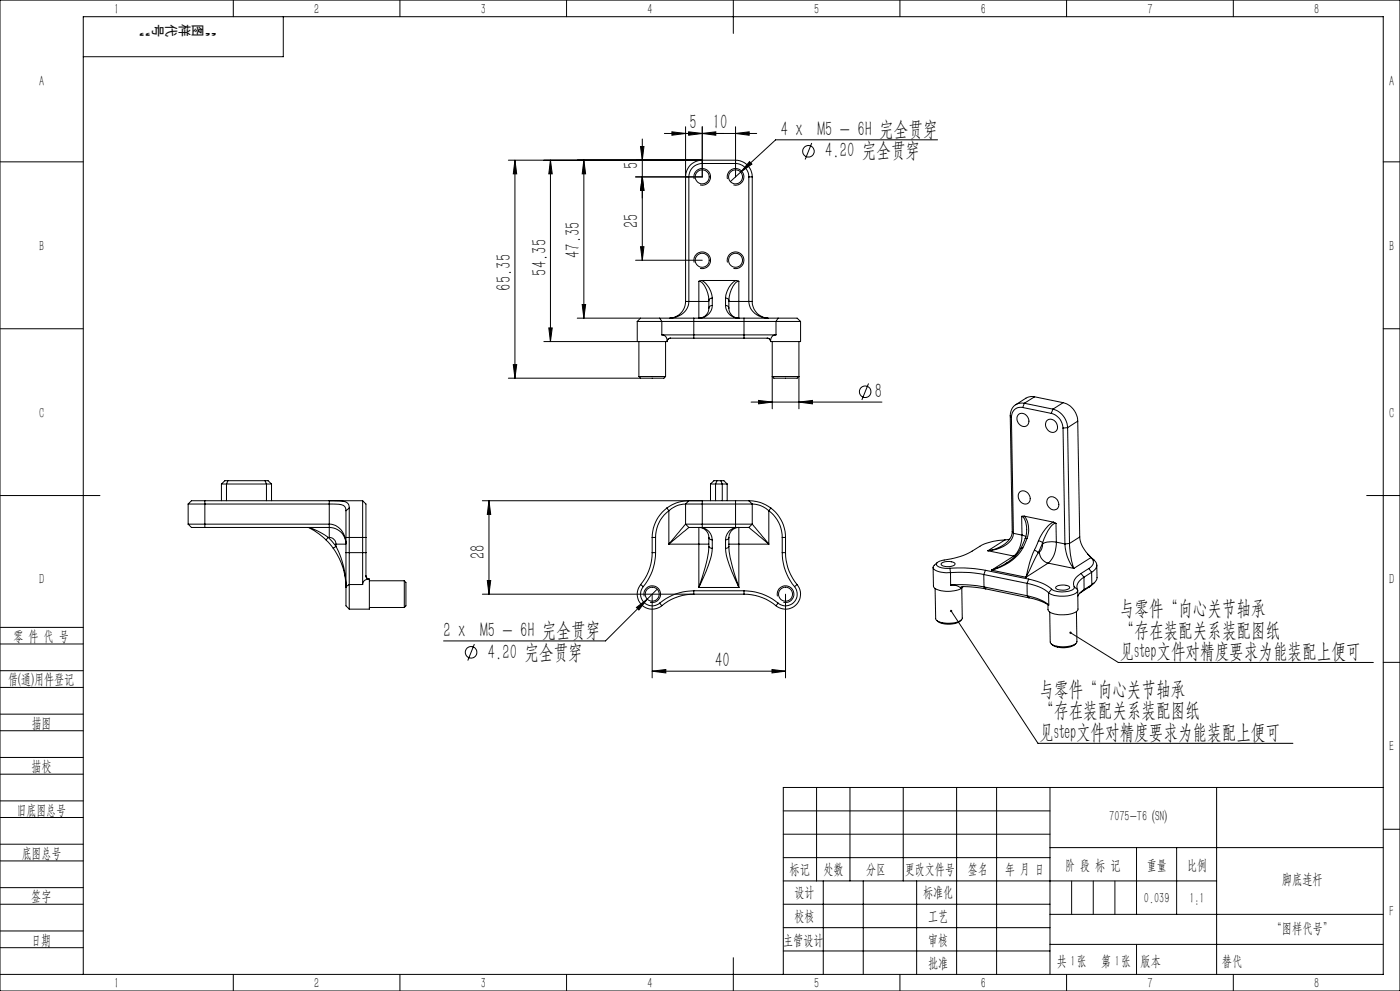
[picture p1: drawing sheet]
<svg xmlns="http://www.w3.org/2000/svg" width="420mm" height="297mm" viewBox="0 0 420 297" stroke-linecap="round" stroke-linejoin="round" font-family="sans-serif">
<g fill="none" stroke="#000" stroke-width=".3">
<path d="M0 0h420v297h-420zM70 0v5M85 5v12h-60M120 0v5M170 0v5M220 0v10M270 0v5M320 0v5M370 0v5M201.6 39.5l4.1 .5-4.1 .5zM205.7 38v52.3M206.6 39.5l4.1 .5-4.1 .5z"/>
<path d="M210.7 38v15h-20M220.7 38v15M0 48.5h25M152.5 48h68.2a5 5 0 0 1 5 5M154.5 48l.5 4.1h-1zM154.5 48v65.3M165.1 48v54.4M165.1 48l.6 4.1h-1.1zM175.2 48l.5 4.1h-1zM175.2 48v47.4M192.2 43.9h1l-.5 4.1zM192.7 53l.5 4.1h-1z"/>
<path d="M192.7 41.7v36.3M208.2 53.7a2.5 2.5 0 0 1 2.2-3.2 2.5 2.5 0 0 1 2.7 2.7 2.5 2.5 0 0 1-3.1 2.2M210.7 40l4-.5v1zM210.7 48a4.9 4.9 0 0 0-5 5M218.3 53.7a2.49 2.49 0 0 1 2.2-3.2 2.49 2.49 0 0 1 2.6 2.7 2.49 2.49 0 0 1-3.1 2.2M220.7 40l4.1-.5v1zM224.6 53a3.9 3.9 0 0 0-3.9-4h-10a4 4 0 0 0-4 4v37.3a5.5 5.5 0 0 1-5.8 5.1 5 5 0 0 0 4.8-5.1M224.6 53v37.3a5.5 5.5 0 0 0 5.8 5.1 5 5 0 0 1-4.7-5.1M224.6 53h1.1M224.9 48.4l.7 .8-3.4 2.4zM225.7 53v37.3M227 40h-27.7"/>
<path d="M243.5 42.9l-2 4.9M281.3 41.9h-48.6l-13.6 12.5M415 48.5h5M190.7 78h20M192.2 73.9h1l-.5 4.1zM208.2 78.7a2.51 2.51 0 0 1 2.2-3.2 2.51 2.51 0 0 1 2.8 2.7 2.51 2.51 0 0 1-3.2 2.2M218.3 78.7a2.5 2.5 0 0 1 2.2-3.2 2.5 2.5 0 0 1 2.7 2.7 2.5 2.5 0 0 1-3.2 2.2M0 98.5h25M164.6 98.3h1.1l-.6 4.1zM173.2 95.4h19M174.7 91.3h1l-.5 4.1zM191.2 96.3h7.3"/>
<path d="M191.2 96.3v6.1M192.2 95.4h5.7M192.2 95.4l-1 .9M197.9 95.4h10.2M197.9 95.4l.6 .9M198.5 96.3h34.3M198.5 96.3v4.1M205.7 90.3h4M208.1 95.4h15.1M208.1 95.4v5.9M209.7 90.3v5.1M209.7 90.3h3"/>
<path d="M209.7 84.3h.2a6.1 6.1 0 0 1 2.8 5.8M209.7 84.3v6M210.5 84.1a6.8 6.8 0 0 1 3.2 5.3M210.5 84.1l-.8 .2M210.5 84.1h10.3M212.7 92.4a2.99 2.99 0 0 1-3 3M212.7 90.1v2.3M213.7 91.5a.99 .99 0 0 0-1 .9M213.7 91.5a4 4 0 0 1-4 3.9M213.7 89.4v2.1M213.7 89.4a.96 .96 0 0 0-1 .7M217.7 89.4v2.1"/>
<path d="M217.7 91.5a3.9 3.9 0 0 0 4 3.9M217.7 91.5a.92 .92 0 0 1 1 .9M217.7 89.4a.88 .88 0 0 1 1 .7M218.7 92.4a3.1 3.1 0 0 0 3 3M218.7 90.1v2.3M218.7 90.3h3M220.8 84.1a6.6 6.6 0 0 0-3.1 5.3M220.8 84.1l.9 .2M221.7 90.3v5.1M221.7 84.3l-1 .4a8.4 8.4 0 0 0-2 5.4M221.7 84.3v6M221.7 90.3h4"/>
<path d="M223.2 95.4h10.2M223.2 95.4v5.9M232.8 96.3h7.4M232.8 96.3v4.1M233.4 95.4h5.7l1.1 .9M233.4 95.4l-.6 .9M240.2 96.3v6.1h-9M415 98.5h5M152.5 113.3h39.7M154 109.3h1l-.5 4zM163.2 102.4h28M191.2 102.4h9"/>
<path d="M191.7 112.9h8M191.7 112.9l.5 .4M191.7 102.4v10.5M198.5 100.4l.8 .1 .5 .5 .4 1.4M198.5 100.4h34.3M199.7 112.9a1.99 1.99 0 0 1-2.1 .4h-5.4M199.7 102.4v10.5M201.1 101.3h7M201.1 101.3l-.7 .3-.2 .8M201.2 101.3a.96 .96 0 0 0-1 1M208.1 101.3h15.1M223.2 101.3h7"/>
<path d="M230.2 101.3a1.02 1.02 0 0 1 1 1M230.2 101.3l.8 .4 .2 .7M231.7 112.9h8l-.6 .4h-5.4a1.96 1.96 0 0 1-2-.4zM231.7 102.4v20.1M232.8 100.4l-1.1 .3-.4 .6-.1 1.1M239.7 102.4v20.1M260.6 114.9l-2 5M310.4 118.9l-1.2-.1-1 .3-3.5 2.2M310.4 118.9l-3.1 2M310.4 118.9l8.5 1.8M225.3 120.5h39.3M227.6 120l4.1 .5-4.1 .5z"/>
<path d="M239.7 120.5l4-.5v1zM303.1 124.6l.3 .5M303.1 124.6l.6 34.7M303.4 125.1l.6 34.7M305.6 124.1a2.08 2.08 0 0 1 2.7 .9 2.08 2.08 0 0 1-.6 2.8 2.23 2.23 0 0 1-2.3-1.2 2.23 2.23 0 0 1 .2-2.5zM306.8 122.1a2.78 2.78 0 0 0-3.4 3M306.8 122.1l8.6 1.8M307.3 120.9a3.5 3.5 0 0 0-4.2 3.7M307.3 120.9l8.6 1.7M307.3 120.9l-.5 1.2M314 126.1a2.11 2.11 0 0 1 2.7 .4 2.11 2.11 0 0 1 .1 2.7 2.15 2.15 0 0 1-2.5-.3 2.15 2.15 0 0 1-.5-2.5zM315.4 123.9a4.7 4.7 0 0 1 3.5 4.4"/>
<path d="M315.9 122.6a6 6 0 0 1 4.4 5.6M315.9 122.6l-.5 1.3M318.9 128.3l.6 34.7M318.9 120.7a5.8 5.8 0 0 1 4.4 5.5M318.9 120.7l-3 1.9M320.3 128.2l-1.4 .1M320.3 128.2l.6 34.7M323.3 126.2l-3 2M323.3 126.2l.6 34.7M0 148.5h30M56.4 151.1h44.4a2.76 2.76 0 0 1 2.9 1.3l.1 .7M56.4 157.1h42.4a5.4 5.4 0 0 1 5 5.7"/>
<path d="M56.4 157.1l1 1h4.1M56.4 151.1v6M61.5 150.1h-4.1l-1 1M61.5 150.1h47.3M61.5 158.1h37.3M61.5 150.1v8M66.4 145.1h15.1M66.4 145.1l1.1-1h12.9l1.1 1M66.4 145.1v5M68.4 144.1l-.5 1v5M79.5 144.1l.4 1v5M81.5 145.1v5"/>
<path d="M92.5 158.1a18.9 18.9 0 0 1 5.3 3.7M92.7 158.1a22.2 22.2 0 0 1 5.8 3M98.8 158.1a4.9 4.9 0 0 1 5 4.7M98.8 158.1v3M103.8 153.1v8M104.8 152.3v22.9M104.8 152.3a2.08 2.08 0 0 0-2.6-2.2h-3.4v8M104.8 152.3l-1 .8M108.8 150.1v25.1M108.8 150.1l1 1v10M144.7 150.1h76M146.7 150.1l.5 4.1h-1z"/>
<path d="M146.7 150.1v28M200.1 152.3a11 11 0 0 0-4.4 8.8M200.1 152.3l.6 .8M200.7 153.1a10.1 10.1 0 0 0-4 8M200.7 153.1v10M205.7 151.1h20M205.7 157.1h20M205.7 157.1l-5 6M205.7 151.1h-.7a7.3 7.3 0 0 0-4.3 2M205.7 151.1v6M205.7 157.1l1 1M206.7 150.1h4v8"/>
<path d="M206.7 158.1h4M206.7 158.1l-6 5M206.7 150.1h-.6a10.8 10.8 0 0 0-6 2.2M206.7 150.1l-1 1M210.5 158.1l.5 .1a3.8 3.8 0 0 1 2.7 3.6M210.7 158.1h10M213.1 145.1h5.1M213.1 145.1l1.1-1h3l1 1M213.1 145.1v5M215.1 144.1l-.4 1v5M216.3 144.1l.4 1v5M218.2 145.1v5"/>
<path d="M220.7 150.1h3.9M220.7 158.1h3.9M220.7 150.1v8M220.8 158.1a3.8 3.8 0 0 0-3.1 3.7M224.6 158.1l6 5M224.6 150.1h.6a10.6 10.6 0 0 1 6 2.2M224.6 150.1l1.1 1M225.7 157.1l4.9 6M225.7 151.1a7.4 7.4 0 0 1 4.9 2M225.7 151.1v6M225.7 157.1l-1.1 1M230.6 153.1a10 10 0 0 1 4.1 8"/>
<path d="M230.6 153.1v10M231.2 152.3a11 11 0 0 1 4.5 8.8M231.2 152.3l-.6 .8M303.7 159.3a6.3 6.3 0 0 1-5 5.2l-2.3 .6M303.7 159.3l.3 .5M304 159.8a5.2 5.2 0 0 1-3.8 4.3l-1.3 .5-2.5 .5M304 159.8l2.6 .6M305.8 147.6a2.11 2.11 0 0 1 2.7 .4 2.11 2.11 0 0 1 .1 2.7 2.16 2.16 0 0 1-2.6-.5 2.16 2.16 0 0 1-.2-2.6zM306.5 154.8a4 4 0 0 1 1.5 4.1l-.4 2.5M306.5 154.8l.1 5.6M307.3 154.7a6.6 6.6 0 0 1 .8 6.7M307.3 154.7l-.8 .1"/>
<path d="M307.3 154.7l8.8 1.8M314.4 149.3a2.11 2.11 0 0 1 2.5 .2 2.11 2.11 0 0 1 .6 2.4 1.67 1.67 0 0 1-1.5 .9 1.67 1.67 0 0 1-1.5-1l-.5-1.1zM316.1 156.5a10.3 10.3 0 0 0-4.6 5.6M316.1 156.5l.7 .4M316.8 156.9h-.6l-1.1 1.1-1.3 2.3-1 2.4M316.8 156.9l.1 5.6M410 148.5h10M97.8 161.8l2.2 2.5M98.5 161.1l-.7 .7M98.5 161.1l2.3 2.7M98.5 161.1h.3M98.8 161.1a2.05 2.05 0 0 1 2 2"/>
<path d="M100.8 163.8l-.8 .5M100.8 163.8a25.7 25.7 0 0 1 3 12.3 19.9 19.9 0 0 0-3.8-11.8M100.8 163.1h3M100.8 163.1v.7M103.8 175.8v5.8l1 1M103.8 165.6v10.2M103.8 161.1h6M103.8 165.6h6M103.8 161.1v4.5M104.8 175.2v7.4M104.8 175.2h4M104.8 175.2l-1 .6"/>
<path d="M109.8 172.6a.97 .97 0 0 0 .9 1M109.8 165.6v7M109.8 172.6l.4 .8 .6 .2M109.8 161.1v4.5M110.8 173.6l-1.5 .4-.5 1.2M110.8 173.6v9h-6M110.8 174.1h10.5M121.3 174.1a2.66 2.66 0 0 1 .5 2.4v3.4a2.12 2.12 0 0 1-.5 2.2M121.3 174.1v8M144.7 178.1h78.5M146.2 174h1l-.5 4.1zM192.2 175.2a4.5 4.5 0 0 0 .3 6 4.5 4.5 0 0 0 6 .3"/>
<path d="M192.2 175.2l.8 .6M193 175.8a3.5 3.5 0 0 0 .2 4.7 3.5 3.5 0 0 0 4.7 .3M193.3 178.7a2.49 2.49 0 0 1 2.1-3.1 2.49 2.49 0 0 1 2.7 2.7 2.49 2.49 0 0 1-3.1 2.2M195.7 178.1v25.1M195.7 165.6a14.9 14.9 0 0 1-3.5 9.6M195.7 161.1v4.5M195.7 161.1h1M195.7 165.6h1M196.7 165.6a15.8 15.8 0 0 1-3.7 10.2M196.7 161.1v4.5M197.1 176.6l-15.5 15.5h-48.5M200.7 163.1h9"/>
<path d="M208.1 177.1a15.8 15.8 0 0 0-10.2 3.7M208.1 177.1v1a15.1 15.1 0 0 0-9.6 3.4M208.1 177.1h15.1M209.7 163.1h3M209.7 176.1h12M209.7 163.1v13M212.7 161.1a.96 .96 0 0 0 1 .7M212.7 161.1a2.9 2.9 0 0 0-3-3v5M212.7 161.1v2.7M212.7 163.8l.1 .3 .9 .2M212.7 163.8a48.6 48.6 0 0 1-3 12.3M213.7 164.3a34 34 0 0 1-4 11.8"/>
<path d="M213.7 161.8v2.5M217.7 161.8v2.5M217.7 164.3a34.8 34.8 0 0 0 4 11.8M218.7 161.1a2.95 2.95 0 0 1 3-3v5M218.7 161.1a.88 .88 0 0 1-1 .7M218.7 161.1v2.7M218.7 163.8l-.2 .3-.8 .2M218.7 163.1h3M218.7 163.8a49.6 49.6 0 0 0 3 12.3M221.7 163.1h8.9M221.7 163.1v13M223.2 177.1a16 16 0 0 1 10.2 3.7"/>
<path d="M223.2 178.1a15.1 15.1 0 0 1 9.6 3.4M223.2 177.1v1M233.3 178.7a2.49 2.49 0 0 1 2.1-3.1 2.49 2.49 0 0 1 2.7 2.7 2.49 2.49 0 0 1-3.1 2.2M234.7 165.6a15.8 15.8 0 0 0 3.7 10.2M234.7 161.1v4.5M234.7 161.1h1M234.7 165.6h1M235.7 178.1v25.1M235.7 165.6a14.9 14.9 0 0 0 3.4 9.6M235.7 161.1v4.5M238.4 175.8a3.5 3.5 0 0 1-.3 4.7 3.5 3.5 0 0 1-4.7 .3M239.1 175.2a4.5 4.5 0 0 1-.2 6 4.5 4.5 0 0 1-6.1 .3"/>
<path d="M239.1 175.2l-.7 .6M279.9 170.1l.1 5.5a2.91 2.91 0 0 0 2.9 1.5l1.7 .1a8.4 8.4 0 0 0 3.8-.8M281.2 168.6l-.9 .8a.84 .84 0 0 0-.4 .9 .84 .84 0 0 0 .7 .6 8.5 8.5 0 0 0 4.6 .7M282.5 168.8a3.8 3.8 0 0 1 4 .1 2.49 2.49 0 0 1-3 .9l-1-.4zM285 170.3a41.4 41.4 0 0 1 10.6 .6M285 170.3l.2 1.3M285.2 171.6a37.8 37.8 0 0 1 9.9 .6M285.2 171.6v3.7M285.2 175.3a38 38 0 0 1 10 .6M285.2 175.3l1.5 .1 1.7 1M288.4 176.4l-.1-.4 .6-.2 3.6 .2 3.2 .5M288.5 176.2l.2 9a2.9 2.9 0 0 1-2.9 1.5l-.5 .1a4.7 4.7 0 0 1-4.6-1.3l-.2-9.1"/>
<path d="M289 175.8l-.6 .6M295.1 172.2l13 2.6M295.1 172.2l.1 3.7M295.2 175.9l13 2.6M295.2 175.9l.5 .6M295.6 170.9l13 2.7M295.6 170.9l-.5 1.3M295.7 176.5l13 2.7M296.4 165.1l7.7 1.5M297.5 170.9l10.3 2.1M301.5 161.8a16.6 16.6 0 0 0-7.5 1.9l-2.4 1.5a28 28 0 0 1-9.7 3 .85 .85 0 0 0-.9 .5 .85 .85 0 0 0 .4 1.1 6.5 6.5 0 0 0 3.6 .5M301.5 161.8l-5.1 3.3"/>
<path d="M302.9 161.6l-1.4 .2M304.1 166.6l.5 .1M304.1 166.6l-6.6 4.3M306.3 164.3a15.6 15.6 0 0 1-8.8 6.6M306.6 160.4a8.1 8.1 0 0 1-2.5 6.2M306.6 160.4l1.2 .4M306.8 164.2a14.8 14.8 0 0 1-9.3 6.7M306.8 164.2l-.5 .1M307.6 161.4l-1.3 2.9M308.1 174.8a13.3 13.3 0 0 1 6.5 2.9M308.1 161.4l-1.3 2.8M308.1 161.4h-.5"/>
<path d="M308.1 174.8l.1 3.7M308.2 178.5l.5 .7M308.6 173.6a13.6 13.6 0 0 1 6.9 3M308.6 173.6l-.5 1.2M308.7 179.2l2.9 .7 2.8 1.4M310.3 164.9a37.1 37.1 0 0 0-2.5 8.1M310.3 164.9l1.2 .8M311.5 165.7l-3.7 7.3M311.5 162.1l-1.2 2.8M311.5 162.1l1.3 .6M311.8 165.4a3.5 3.5 0 0 0 2.6 3.4M311.8 165.4l-.3 .3"/>
<path d="M312.8 162.7l-1.3 3M312.8 162.7v.2M312.8 162.9a3.3 3.3 0 0 1-1 2.5M314.4 168.8l-6.6 4.2M314.4 168.8l7.8 1.6M314.6 177.7v3.7a13 13 0 0 0-6.4-2.9M315.5 176.6l-.9 1.1M316.7 176a3.6 3.6 0 0 1 4.2 0 2.49 2.49 0 0 1-3 .8l-1.1-.4zM316.9 162.5a7.8 7.8 0 0 1-2.5 6.3M316.9 162.5l-.9-.1a5.4 5.4 0 0 0-3.2 .5M316.9 162.5l2.6 .5M319.5 163a12.4 12.4 0 0 0 2.7 7.4"/>
<path d="M320.9 162.9a25.1 25.1 0 0 0 1.3 7.5M320.9 162.9l-1.4 .1M322.3 175.9a1.49 1.49 0 0 1-1.7 1.3 6.9 6.9 0 0 1-5.1-.6M322.3 175.9l1 .8M323.3 176.7a1.47 1.47 0 0 1-1.6 1.6l-2.6 .4a6.6 6.6 0 0 1-4.5-1M323.3 176.9l.1 5.6a3.1 3.1 0 0 1-3.1 1.7h-.6a6.5 6.5 0 0 1-5.2-1.1l-.1-2M323.9 160.9a9.5 9.5 0 0 0 3.4 6.2M323.9 160.9l-3 2M324.3 171.9a3.3 3.3 0 0 0-2 4M324.3 171.9l.9 1.1M324.4 177.4l-.5 .4M325.2 173a3.1 3.1 0 0 0-1.9 3.7"/>
<path d="M325.2 173v3.7M325.2 176.7l-1 .8-.8 1.1M325.2 176.7l-.8 .7M326.3 166l1.9 1.9M326.6 170.4l-2.3 1.5M326.6 170.4l.9 1.1M326.7 176l-2.3 1.4M327.3 167.1a1.85 1.85 0 0 1 .7 1.8 1.85 1.85 0 0 1-1.4 1.5M327.3 167.1l-5.1 3.3M327.3 167.1l.9 .8M327.5 171.5l-2.3 1.5M327.5 171.5l.1 3.7"/>
<path d="M327.6 175.2l-2.4 1.5M327.6 175.2l-.9 .8M328.2 167.9a1.93 1.93 0 0 1-.3 3.3l-.4 .3M328.2 174.7l-1.5 1.3M329 169.4v4.2l-.6 1-.8 .6M0 193h25M0 188h25M110.8 182.1h10.5M142.3 193l-2 5M190.9 182.1l3.3-2.5-2.5 3.2zM197.9 180.8l.6 .7M233.4 180.8l-.6 .7"/>
<path d="M285.3 183.1l26.1 39.7h76.5M288.4 185.8a6.3 6.3 0 0 1-7.4 .1M321.1 189.6l14.4 8.9h76.5M322.8 192.9a6.3 6.3 0 0 1-7.4 .1M322.9 183.3l.2 9a2.91 2.91 0 0 1-2.9 1.5h-.5a4.7 4.7 0 0 1-4.6-1.3l-.2-9.1M415 198.5h5M0 206h25M0 201h25M0 219h25M0 214h25M195.7 201.2l4-.5v1zM195.7 201.2h40"/>
<path d="M231.6 200.7l4.1 .5-4.1 .5zM0 232h25M0 227h25M245 236v28M255 236v28M271 236v28M287 236v56M299 236v56M315 236v56M365 236v56M415 236h-180v56M0 245h25"/>
<path d="M0 240h25M0 258h25M0 253h25M235 243h80M235 250h80M235 257h80M315 254h100M341 254v20M353 254v20M415 248.5h5M0 271h25M0 266h25"/>
<path d="M0 279h25M235 271h80M235 264h130M235 278h80M247 264v28M259 264v28M275 264v28M315 274h100M0 284h25M0 292h415v-287h-390v287M70 292v5M120 292v5"/>
<path d="M170 292v5M220 287v10M235 285h80M270 292v5M315 283h100M320 292v5M370 292v5"/>
<circle cx="210.7" cy="53" r="2.1"/>
<circle cx="220.7" cy="53" r="2.11"/>
<circle cx="242.5" cy="45.3" r="1.73"/>
<circle cx="210.7" cy="78" r="2.1"/>
<circle cx="220.7" cy="78" r="2.11"/>
<circle cx="259.6" cy="117.4" r="1.74"/>
<circle cx="195.7" cy="178.1" r="2.11"/>
<circle cx="235.7" cy="178.1" r="2.11"/>
<circle cx="141.3" cy="195.5" r="1.73"/>
</g>
<path d="M321.5 264v10M328 264v10M334.5 264v10M341 283v9" fill="none" stroke="#0a0605" stroke-width=".3"/>
<g fill="#000">
<path d="M192.7 53l.5 4.1h-1zM192.2 43.9h1l-.5 4.1z"/>
<path d="M192.7 53l.5 4.1h-1zM192.2 73.9h1l-.5 4.1zM175.2 48l.5 4.1h-1zM174.7 91.3h1l-.5 4.1zM165.1 48l.6 4.1h-1.1zM164.6 98.3h1.1l-.6 4.1zM154.5 48l.5 4.1h-1zM154 109.3h1l-.5 4z"/>
<path d="M210.7 40l4-.5v1zM201.6 39.5l4.1 .5-4.1 .5z"/>
<path d="M227.6 120l4.1 .5-4.1 .5zM239.7 120.5l4-.5v1z"/>
<path d="M146.2 174h1l-.5 4.1zM146.7 150.1l.5 4.1h-1z"/>
<path d="M190.9 182.1l.8 .7 2.5-3.2zM224.9 48.4l-2.7 3.2 3.4-2.4zM206.6 39.5l4.1 .5-4.1 .5zM220.7 40l4.1-.5v1z"/>
<path d="M320.9 189.4a.34 .34 0 0 0 .2 .6 .34 .34 0 0 0 .4-.4 .34 .34 0 0 0-.6-.2l.2 .2zM285.1 182.9a.35 .35 0 0 0 .2 .5 .35 .35 0 0 0 .4-.4 .35 .35 0 0 0-.5-.2l.1 .3z"/>
<path d="M195.7 201.2l4-.5v1zM231.6 200.7l4.1 .5-4.1 .5z"/>
</g>
<g font-size="6.3">
<text x="206.9" y="38.7">5</text>
<text x="213.8" y="38.7">10</text>
<text x="234.3" y="40.7">4 x M5 - 6H 完全贯穿</text>
<text x="247.6" y="47.2">4.20 完全贯穿</text>
<text x="191.4" y="50.6" transform="rotate(-90 191.4 50.6)">5</text>
<text x="191.4" y="68.4" transform="rotate(-90 191.4 68.4)">25</text>
<text x="173.9" y="77.3" transform="rotate(-90 173.9 77.3)">47.35</text>
<text x="163.9" y="82.6" transform="rotate(-90 163.9 82.6)">54.35</text>
<text x="153.3" y="87.1" transform="rotate(-90 153.3 87.1)">65.35</text>
<text x="262.4" y="119.3">8</text>
<text x="145.5" y="167.7" transform="rotate(-90 145.5 167.7)">28</text>
<text x="336" y="184.3">与零件“向心关节轴承</text>
<text x="133.1" y="190.8">2 x M5 - 6H 完全贯穿</text>
<text x="336" y="190.8">“存在装配关系装配图纸</text>
<text x="146.4" y="197.4">4.20 完全贯穿</text>
<text x="336" y="197.3">见step文件对精度要求为能装配上便可</text>
<text x="214.6" y="199.9">40</text>
<text x="311.9" y="208.5">与零件“向心关节轴承</text>
<text x="311.9" y="215">“存在装配关系装配图纸</text>
<text x="311.9" y="221.5">见step文件对精度要求为能装配上便可</text>
</g>
<g font-size="4.4">
<text x="34.2" y="4.1">1</text>
<text x="94.2" y="4.1">2</text>
<text x="144.2" y="4.1">3</text>
<text x="194.2" y="4.1">4</text>
<text x="244.2" y="4.1">5</text>
<text x="294.2" y="4.1">6</text>
<text x="344.2" y="4.1">7</text>
<text x="394.2" y="4.1">8</text>
<text x="11.7" y="25.9">A</text>
<text x="416.7" y="25.9">A</text>
<text x="11.7" y="75.1">B</text>
<text x="416.7" y="75.1">B</text>
<text x="11.7" y="125.1">C</text>
<text x="416.7" y="125.1">C</text>
<text x="11.7" y="175.1">D</text>
<text x="416.7" y="175.1">D</text>
<text x="4" y="192">零 件 代 号</text>
<text x="2.5" y="205.1">借(通)用件登记</text>
<text x="9.5" y="218.1">描图</text>
<text x="416.7" y="225.1">E</text>
<text x="9.5" y="231.1">描校</text>
<text x="5" y="244.2">旧底图总号</text>
<text x="332.8" y="246.2">7075-T6 (SN)</text>
<text x="6.5" y="257.2">底图总号</text>
<text x="236.9" y="261.9">标记</text>
<text x="247.1" y="261.9">处数</text>
<text x="259.9" y="261.9">分区</text>
<text x="271.5" y="261.9">更改文件号</text>
<text x="290.4" y="261.9">签名</text>
<text x="301.5" y="261.9">年 月 日</text>
<text x="319.5" y="260.6">阶 段 标 记</text>
<text x="344" y="260.6">重量</text>
<text x="356.1" y="260.6">比例</text>
<text x="238.3" y="268.9">设计</text>
<text x="276.9" y="268.9">标准化</text>
<text x="384.6" y="264.8">脚底连杆</text>
<text x="9.4" y="270.1">签字</text>
<text x="343.2" y="270.7">0.039</text>
<text x="356.8" y="270.7">1:1</text>
<text x="416.8" y="274.4">F</text>
<text x="238.3" y="276.1">校核</text>
<text x="278.4" y="276">工艺</text>
<text x="381.5" y="279.6">“图样代号”</text>
<text x="9.4" y="283.2">日期</text>
<text x="234.9" y="283.3">主管设计</text>
<text x="278.4" y="283.3">审核</text>
<text x="278.4" y="290.2">批准</text>
<text x="317.1" y="289.4">共 张</text>
<text x="321.1" y="289.4">1</text>
<text x="330.3" y="289.4">第 张</text>
<text x="334.5" y="289.4">1</text>
<text x="342.1" y="289.4">版本</text>
<text x="34.2" y="296.1">1</text>
<text x="94.2" y="296.1">2</text>
<text x="144.2" y="296.1">3</text>
<text x="194.2" y="296.1">4</text>
<text x="244.2" y="296.1">5</text>
<text x="294.2" y="296.1">6</text>
<text x="344.2" y="296.1">7</text>
<text x="394.2" y="296.1">8</text>
</g>
<text font-size="4.4" fill="#0a0605" x="366.6" y="289.4">替代</text>
<g font-size="4.1" fill="#0a0605">
<text x="45.4" y="7.9" transform="rotate(-180 45.4 7.9)">”</text>
<text x="45.9" y="7.3" transform="rotate(90 45.9 7.3)">号</text>
<text x="49.9" y="7.3" transform="rotate(90 49.9 7.3)">代</text>
<text x="53.8" y="7.3" transform="rotate(90 53.8 7.3)">样</text>
<text x="57.8" y="7.3" transform="rotate(90 57.8 7.3)">图</text>
<text x="65.3" y="7.9" transform="rotate(-180 65.3 7.9)">“</text>
</g>
</svg>
